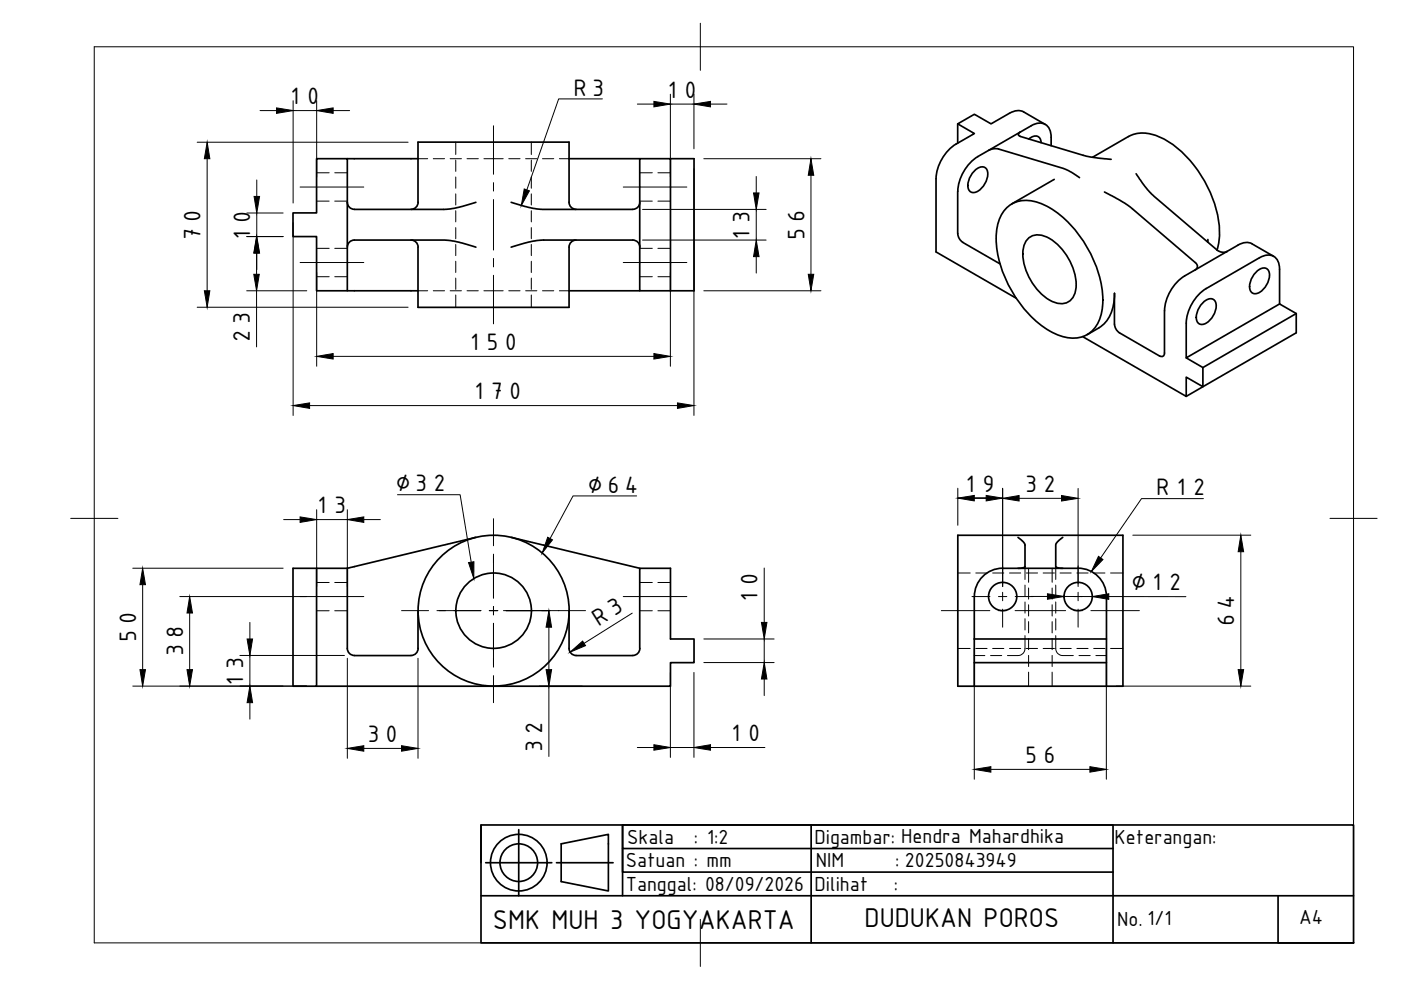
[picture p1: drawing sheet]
<svg xmlns="http://www.w3.org/2000/svg" width="297mm" height="210mm" viewBox="0 0 297 210" stroke-linecap="round" stroke-linejoin="round" font-family="sans-serif">
<!-- layer: Visible -->
<g fill="none" stroke="#000" stroke-width=".36">
<path d="M67.1 33.6h6.5v28.1h-6.5v-11.5h-5v-5.1h5zM73.6 33.6h15M120.6 33.6h15M135.6 33.6h6.6v28.1h-6.6zM142.2 33.6h5v28.1h-5M202.7 30.5a9.4 9.4 0 0 0-4.2 7.4v15.5l16.9 9.8M203.1 26.3v4M206.4 36.4a2.3 2.3 0 0 1 2.4-.9 2.53 2.53 0 0 1 .2 3.2 3.4 3.4 0 0 1-2.8 2.1 1.47 1.47 0 0 1-.9-2.1 5 5 0 0 1 1.1-2.3zM209.6 31.9l1.3-.4 .8 .1 13.7 4.1 1.9 .9 1.6 1.1M216.3 28l-6.7 3.9a10.1 10.1 0 0 0-6.5 7.8v10.3a2.37 2.37 0 0 0 1 1.4l7.9 4.5M216.3 28.9l13.9 4.2 5.4 .7M216.3 28l-.4 .5 .4 .4"/>
<path d="M218.1 29.5a1.41 1.41 0 0 1 1.4-.7 1.41 1.41 0 0 1 1.2 1v.4M218.6 26.7l-2.3 1.3M218.6 26.7a2.54 2.54 0 0 1 4 .9l.3 1.5M221.6 26.4l-4.6-2.7a3 3 0 0 0-3 .3l-3.9 2.3-3.5-2.1-3.5 2.1 3.5 2-3.9 2.3M222.9 29.1v1.8M223.5 38l-9 5.2M231.6 33.4l7.7-4.4a8.2 8.2 0 0 1 8.3 1 25 25 0 0 1 11 19.6l-.3 2.3-.3 1.1M240.9 36.8l1.8 2.7 1.4 1.6 13.9 11.9M73.6 42.9a1.49 1.49 0 0 0 1.5 1.5M73.6 52.4a1.49 1.49 0 0 1 1.5-1.5h19.2l3 .4 3.6 1.1M87.2 44.4a1.49 1.49 0 0 0 1.4-1.5v-12.8h32v12.8a1.49 1.49 0 0 0 1.5 1.5M87.2 50.9a1.49 1.49 0 0 1 1.4 1.5"/>
<path d="M88.6 52.4v12.8h32v-12.8M100.9 42.9l-3.6 1.1-3 .4h-19.2M108.4 42.9l3.6 1.1 3 .4h19.2M122.1 50.9a1.49 1.49 0 0 0-1.5 1.5M135.7 42.9a1.49 1.49 0 0 1-1.5 1.5M135.7 52.4a1.49 1.49 0 0 0-1.5-1.5h-19.2l-3 .4-3.6 1.1M213.7 43.8a6.7 6.7 0 0 1 7.5-.4 23.4 23.4 0 0 1 11.1 12.7 16.9 16.9 0 0 1 .9 11.5 6 6 0 0 1-8.1 3.7 21.1 21.1 0 0 1-11-10.3 20.5 20.5 0 0 1-2.6-13.3 7.2 7.2 0 0 1 2.2-3.9zM218 50.6a3.6 3.6 0 0 1 4.5 0 12.1 12.1 0 0 1 5.6 10.8 3.2 3.2 0 0 1-4.7 2.7 11.9 11.9 0 0 1-6.5-11.3l.2-.9zM234.2 40.7l3.3 1.8 2 1.3 13.9 11.9M253.4 55.7a.88 .88 0 0 1 0 1.5M256.1 50.8v.6M258 53a2.04 2.04 0 0 0 2.2 .3"/>
<path d="M262.4 52l-9 5.2a10.1 10.1 0 0 0-6.4 7.8l-.1 9.9a.63 .63 0 0 1-.3 .6 .63 .63 0 0 1-.8 0M262.5 52a3 3 0 0 1 3-.3l4.5 2.6M266.1 57.9a2.3 2.3 0 0 1 2.4-.9 2.53 2.53 0 0 1 .2 3.1 3.4 3.4 0 0 1-2.7 2.2 1.47 1.47 0 0 1-1-2.1 5 5 0 0 1 1.1-2.3zM73.6 61.7h15M120.6 61.7h15M229.6 71.4l21.9 12.6v-4l3.5 2v-4.1l-3.5-2M233 69.5l-2.5 1.5M236.3 62.2v6.5a2.33 2.33 0 0 0 1.1 1.9l8.4 4.9M236.3 62.2a8.2 8.2 0 0 1-3.3 7.3M254.8 64.4a2.3 2.3 0 0 1 2.4-.9 2.53 2.53 0 0 1 .2 3.1 3.4 3.4 0 0 1-2.7 2.2 1.47 1.47 0 0 1-1-2.1 5 5 0 0 1 1.1-2.3zM271.3 64.4l-19.8 11.5v-7.4a9.3 9.3 0 0 1 4.2-7.3l11.4-6.6a2.54 2.54 0 0 1 3.9 .9l.3 1.6v7.3l3.5 2.1v4.1l-23.3 13.4M274.8 66.5l-19.8 11.4"/>
<path d="M100.9 113.9l-27.3 6.6M108.4 113.9l27.2 6.6M203.1 113.5h35v32h-35zM215.8 113.9l1.2 1 .3 .6v4.6a1.77 1.77 0 0 1-1.5 .4M225.3 113.9l-1.1 1-.4 .6v4.6a1.81 1.81 0 0 0 1.5 .4M67.1 120.5v25h-5v-25h11.5M73.6 120.5v17a1.49 1.49 0 0 0 1.5 1.5h12a1.54 1.54 0 0 0 1.5-1.5v-8M120.6 129.5v8a1.52 1.52 0 0 0 1.5 1.5h12.1a1.46 1.46 0 0 0 1.4-1.5v-17h6.6v15h5v5h-5v5h-75.1M206.6 135.5v10M206.6 126.5v9M206.6 135.5h28M228.6 120.5h-16a6 6 0 0 0-6 6"/>
<path d="M228.6 120.5a6 6 0 0 1 6 6v19M206.6 140.5h28"/>
<circle cx="104.6" cy="129.5" r="8"/>
<circle cx="104.7" cy="129.5" r="16"/>
<circle cx="212.6" cy="126.5" r="3"/>
<circle cx="228.6" cy="126.5" r="3"/>
</g>
<!-- layer: Hidden -->
<g fill="none" stroke="#000" stroke-width=".21">
<path d="M67.1 36.6h2.7M71 36.6h2.6M88.6 33.6h2.1M91.9 33.6h2.4M95.4 33.6h2.4M96.6 30.1v2.7M96.6 33.9v2.4M96.6 37.5v2.4M99 33.6h2.4M102.6 33.6h4.1M107.9 33.6h2.4M111.4 33.6h2.4"/>
<path d="M112.6 30.1v2.7M112.6 33.9v2.4M112.6 37.5v2.4M115 33.6h2.4M118.6 33.6h2M135.6 36.6h2.7M139.5 36.6h2.7M67.1 58.7h2.7M67.1 52.7h2.7M67.1 42.6h2.7M71 58.7h2.6M71 52.7h2.6"/>
<path d="M71 42.6h2.6M96.6 41.1v2.4M96.6 44.7v2.3M96.6 48.3v2.3M96.6 51.8v2.4M96.6 55.4v2.4M96.6 59v2.4M112.6 41.1v2.4M112.6 44.7v2.3M112.6 48.3v2.3M112.6 51.8v2.4M112.6 55.4v2.4"/>
<path d="M112.6 59v2.4M135.6 58.7h2.7M135.6 52.7h2.7M135.6 42.6h2.7M139.5 58.7h2.7M139.5 52.7h2.7M139.5 42.6h2.7M88.6 61.7h2.1M91.9 61.7h2.4M95.4 61.7h2.4M96.6 62.5v2.7M99 61.7h2.4"/>
<path d="M102.6 61.7h4.1M107.9 61.7h2.4M111.4 61.7h2.4M112.6 62.5v2.7M115 61.7h2.4M118.6 61.7h2M67.1 129.5h2.7M67.1 123.5h2.7M71 129.5h2.6M71 123.5h2.6M135.6 129.5h2.7M135.6 123.5h2.7"/>
<path d="M139.5 129.5h2.7M139.5 123.5h2.7M203.1 121.5h2.6M203.1 137.5h2.6M206.6 139h2.2M206.9 121.5h2.4M206.9 137.5h2.4M210 139h2.4M210.5 121.5h2.3M210.5 137.5h2.3M214 121.5h2.4M214 137.5h2.4"/>
<path d="M217.3 134.8v2.7a1.47 1.47 0 0 1-1.5 1.5h-2.2M217.3 120.1v2.8M217.3 124.1v2.3M217.3 127.6v2.4M217.3 131.2v2.4M217.6 121.5h2.4M217.6 137.5h2.4M218.1 120.5v3M218.1 124.7v2.3M218.1 128.2v2.4M218.1 131.8v2.4M218.1 135.4v2.3"/>
<path d="M218.1 139v2.3M221.2 121.5h2.4M221.2 137.5h2.4M223.1 120.5v3M223.1 124.7v2.3M223.1 128.2v2.4M223.1 131.8v2.4M223.1 135.4v2.3M223.1 139v2.3M223.8 134.8v2.7a1.47 1.47 0 0 0 1.5 1.5h2.3M223.8 120.1v2.8M223.8 124.1v2.3"/>
<path d="M223.8 127.6v2.4M223.8 131.2v2.4M224.7 121.5h2.4M224.7 137.5h2.4M228.3 121.5h2.4M228.3 137.5h2.4M228.8 139h2.3M231.9 121.5h2.4M231.9 137.5h2.4M232.3 139h2.3M235.5 121.5h2.6M235.5 137.5h2.6"/>
<path d="M218.1 142.5v3M223.1 142.5v3"/>
</g>
<!-- layer: BORDER -->
<path d="M20 9.9h267v190h-267zM148.5 4.9v10M15 109.9h10M282 109.9h10M148.5 194.9v10" fill="none" stroke="#000" stroke-width=".21"/>
<!-- layer: TITLEBLOCK -->
<g fill="none" stroke="#000" stroke-width=".36">
<path d="M102 174.9h185v25h-185zM102 174.9v8M110 175.9v14M119 178.9l10-2v12l-10-2zM132 174.9v5h104M132 179.9v5h104M172 174.9h64v25M102 189.9h185M103 182.9h14M118 182.9h12M132 189.9v-15h40v25M271 189.9v10h16"/>
<circle cx="110" cy="182.9" r="6"/>
<circle cx="110" cy="182.9" r="4"/>
</g>
<!-- layer: Smart Centers -->
<g fill="none" stroke="#000" stroke-width=".21">
<path d="M63.6 39.7h13.5M104.6 26.7v10.2M104.6 38.7v1.8M132.1 39.7h13.5M63.6 55.7h13.5M104.6 42.3v10.7M104.6 54.8v1.8M104.6 58.4v10.3M132.1 55.7h13.5M104.6 110v5.7M104.6 117.5v9.3M212.6 120v3.8"/>
<path d="M228.6 120v3.8M63.6 126.5h13.5M85.1 129.5h5.8M92.6 129.5h9.4M103.7 129.5h1.8M104.6 128.6v1.8M104.6 132.2v9.2M107.3 129.5h9.3M118.4 129.5h5.7M132.1 126.5h13.5M199.6 129.5h10.3M206.1 126.5h3.8"/>
<path d="M211.6 129.5h1.8M211.7 126.5h1.8M212.6 125.6v1.8M212.6 129.2v3.8M215.2 129.5h10.7M215.2 126.5h3.9M222.1 126.5h3.8M227.7 126.5h1.8M227.7 129.5h1.8M228.6 125.6v1.8M228.6 129.2v3.8M231.2 126.5h3.9"/>
<path d="M231.3 129.5h10.3M104.6 143.2v5.8"/>
</g>
<!-- layer: FD_Dimensions -->
<g fill="none" stroke="#000" stroke-width=".21">
<path d="M142.1 20v17.6M147.1 20v11.6M41.8 30.2h44.7M43.9 33.6v28.1M54.4 38.2v3.4M55.1 23.4h3.5M62.1 21.4v21.6M62.1 23.4h5M67.1 21.4v16.2M70.6 23.4h3.5M135.1 22.1h3.5M142.1 22.1h5"/>
<path d="M147.1 35.8v52.3M149.2 33.6h24.9M150.6 22.1h3.5M160.3 37.4v3.5M171.9 37.2v21M52.3 50.2h7.7M52.3 45.2h7.7M54.4 53.7v4.5M54.4 45.2v5M54.4 53.7v3.5M62.1 47.3v40.8M67.1 57.8v19.9"/>
<path d="M136.2 44.4h26.2M136.2 50.9h26.2M142.1 57.8v19.9M160.3 44.4v6.5M160.3 54.4v3.5M41.8 65.1h44.7M52.3 61.7h12.7M54.4 61.7v11.8M70.6 75.6h68M149.2 61.7h24.9M65.6 86h78M60.1 110.2h3.5"/>
<path d="M67.1 108.1v16.3M67.1 110.2h6.5M73.6 108.1v16.3M77.1 110.2h3.5M203.1 105.6h7.7M203.1 103.5v7.9M212.6 103.5v20.9M216.1 105.7h9M228.6 103.6v20.8M240.2 113.5h25M263.1 117v25M28.2 120.5h31.8"/>
<path d="M30.2 124v18M38.1 126.5h26.9M40.2 130v12M50.9 139h22.1M53 132v3.5M53 139v6.5M73.6 139.6v21.2M88.6 139.6v21.2M106.7 129.5h11.8M116.4 133v9M134 130l-10.2 6.4M149.2 135.5h14.9"/>
<path d="M162 120.4v11.6M162 135.5v5M206.6 137.6v27.6M218.6 126.5h3.5M225.6 126.5h6M234.6 137.6v27.6M235.1 126.5h16.3M28.2 145.5h36.8M53 149v3.5M77.1 158.7h8M114.3 145.5h9.1M116.4 145.5v14.9"/>
<path d="M135.1 158.5h3.5M142.1 142.6v18M142.1 158.5h5M147.1 142.6v18M149.2 140.5h14.9M150.6 158.5h11.6M162 144v3.5M236.7 145.5h28.5M210.1 163.1h21"/>
</g>
<g fill="#000" stroke="#000" stroke-width=".21">
<path d="M43.9 30.2l.6 3.4h-1.2zM58.6 22.9l3.5 .5-3.5 .6zM67.1 23.4l3.5-.5v1.1zM138.6 21.5l3.5 .6-3.5 .6zM147.1 22.1l3.5-.6v1.2zM171.9 33.6l.6 3.6h-1.1zM54.4 50.2l.6 3.5h-1.2zM53.8 58.2h1.2l-.6 3.5zM54.4 50.2l.6 3.5h-1.1zM53.9 41.6h1.1l-.6 3.6zM159.8 40.9h1.1l-.6 3.5zM160.3 50.9l.6 3.5h-1.1z"/>
<path d="M171.4 58.2h1.1l-.6 3.5zM43.3 61.7h1.2l-.6 3.4zM67.1 75.6l3.5-.6v1.1zM138.6 75l3.5 .6-3.5 .5zM62.1 86l3.5-.6v1.2zM143.6 85.4l3.5 .6-3.5 .6zM63.6 109.6l3.5 .6-3.5 .6zM73.6 110.2l3.5-.6v1.2zM203.1 105.6l3.5-.6v1.2zM209.1 105l3.5 .6-3.5 .6zM212.6 105.7l3.5-.6v1.1zM225.1 105.1l3.5 .6-3.5 .5z"/>
<path d="M263.1 113.5l.6 3.5h-1.2zM30.2 120.5l.6 3.5h-1.1zM40.2 126.5l.6 3.5h-1.2zM52.4 135.5h1.2l-.6 3.5zM116.4 129.5l.5 3.5h-1.1zM120.9 138.3l2.6-2.4 .6 1zM161.4 132h1.2l-.6 3.5zM222.1 125.9l3.5 .6-3.5 .6zM231.6 126.5l3.5-.6v1.2zM29.7 142h1.1l-.6 3.5zM39.6 142h1.2l-.6 3.5zM53 145.5l.6 3.5h-1.2z"/>
<path d="M73.6 158.7l3.5-.6v1.2zM85.1 158.1l3.5 .6-3.5 .6zM115.8 142h1.1l-.5 3.5zM138.6 157.9l3.5 .6-3.5 .6zM147.1 158.5l3.5-.6v1.2zM162 140.5l.6 3.5h-1.2zM262.5 142h1.2l-.6 3.5zM206.6 163.1l3.5-.5v1.1zM231.1 162.6l3.5 .5-3.5 .6z"/>
</g>
<!-- layer: Leaders -->
<path d="M111.1 40.1l1.1 .4-1.7 3.1zM99.3 119.3l1.2-.2v3.6zM116.1 113.9l1 .6-2.1 2.8zM232.9 118l.9 .6-2.4 2.6z" fill="#000" stroke="#000" stroke-width=".21"/>
<path d="M127.7 21h-9.3l-6.7 19.3M84.3 104.9h13.3l2.3 14.3M135 105.1h-13.5l-4.9 9.1M255.1 105.7h-13.1l-8.6 12.6" fill="none" stroke="#000" stroke-width=".21"/>
<g font-size="6.2">
<text x="104.5" y="196.9">SMK MUH 3 YOGYAKARTA</text>
<text x="183.3" y="196.5">DUDUKAN POROS</text>
</g>
<g font-size="5.4">
<text x="60.6" y="22">10</text>
<text x="121.1" y="20.2">R3</text>
<text x="140.6" y="20.7">10</text>
<text x="42.5" y="51.5" transform="rotate(-90 42.5 51.5)">70</text>
<text x="53" y="51.7" transform="rotate(-90 53 51.7)">10</text>
<text x="158.9" y="51.7" transform="rotate(-90 158.9 51.7)">13</text>
<text x="170.5" y="51.5" transform="rotate(-90 170.5 51.5)">56</text>
<text x="53" y="73.2" transform="rotate(-90 53 73.2)">23</text>
<text x="98.7" y="74.2">150</text>
<text x="99.6" y="84.6">170</text>
<text x="83.6" y="104.2">∅32</text>
<text x="124.3" y="104.5">∅64</text>
<text x="203.8" y="104.2">19</text>
<text x="216.7" y="104.3">32</text>
<text x="244.6" y="105">R12</text>
<text x="66.4" y="108.8">13</text>
<text x="239.5" y="125.1">∅12</text>
<text x="160.6" y="128.5" transform="rotate(-90 160.6 128.5)">10</text>
<text x="28.9" y="136.8" transform="rotate(-90 28.9 136.8)">50</text>
<text x="126.5" y="133.1" transform="rotate(-32 126.5 133.1)">R3</text>
<text x="261.7" y="133.4" transform="rotate(-90 261.7 133.4)">64</text>
<text x="38.8" y="139.8" transform="rotate(-90 38.8 139.8)">38</text>
<text x="51.6" y="146.3" transform="rotate(-90 51.6 146.3)">13</text>
<text x="77.3" y="157.3">30</text>
<text x="115" y="160" transform="rotate(-90 115 160)">32</text>
<text x="154.1" y="157.1">10</text>
<text x="216.7" y="161.7">56</text>
</g>
<g font-size="4.7">
<text x="133" y="178.9">Skala</text>
<text x="147.1" y="178.9">: 1:2</text>
<text x="172.7" y="178.9">Digambar: Hendra Mahardhika</text>
<text x="236.3" y="179">Keterangan:</text>
<text x="132.7" y="183.9">Satuan : mm</text>
<text x="173" y="183.9">NIM</text>
<text x="189.8" y="183.9">: 20250843949</text>
<text x="132.7" y="188.9">Tanggal: 08/09/2026</text>
<text x="172.7" y="188.9">Dilihat</text>
<text x="189.5" y="188.9">:</text>
<text x="236.9" y="196.4">No. 1/1</text>
<text x="275.4" y="195.8">A4</text>
</g>
</svg>
